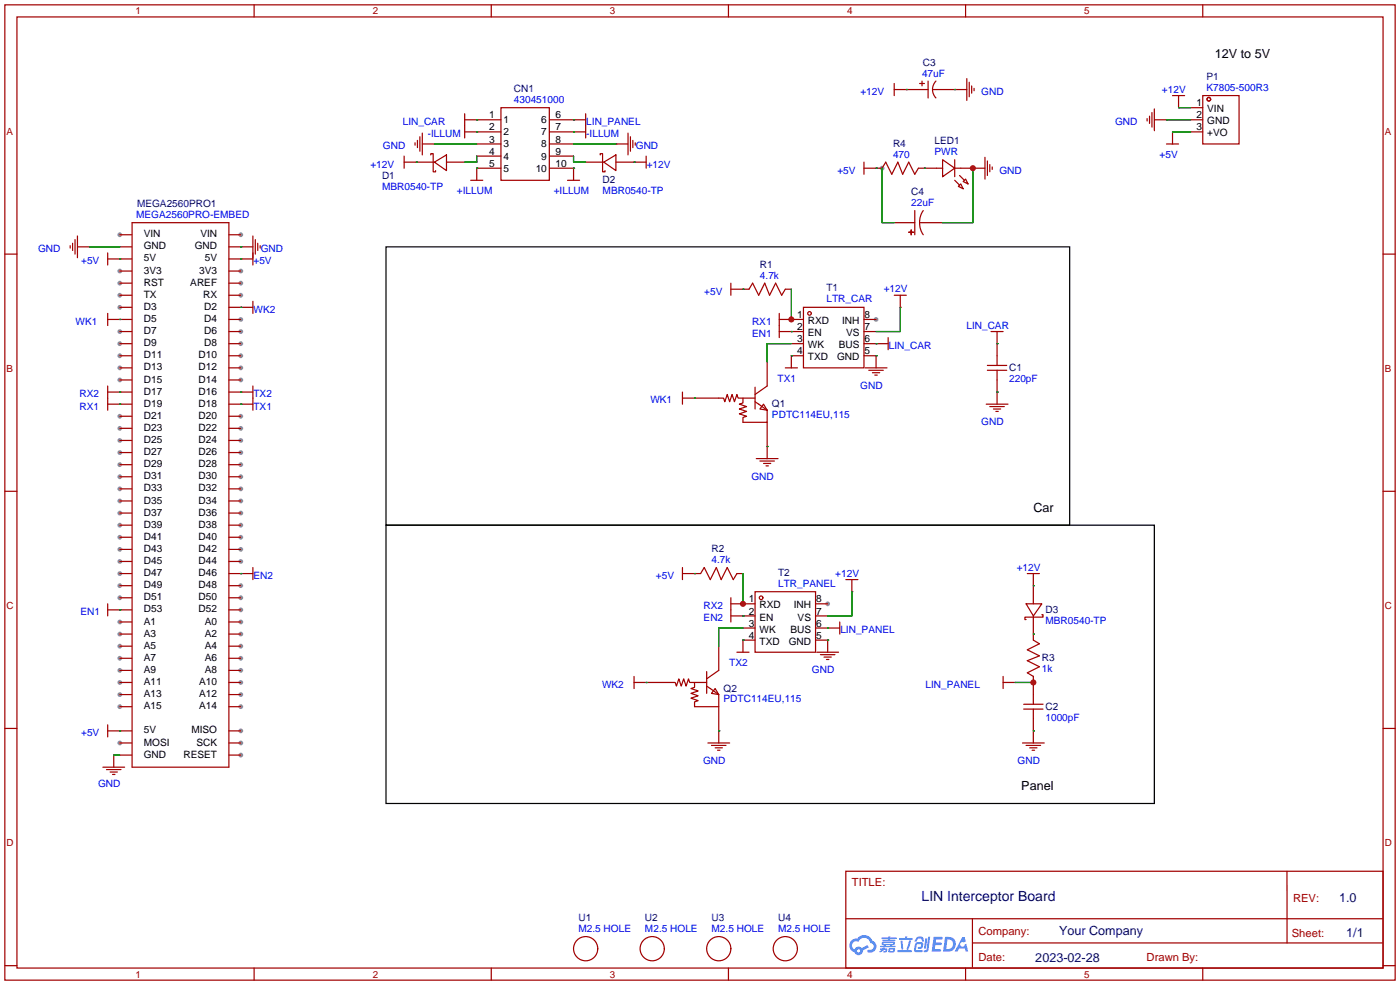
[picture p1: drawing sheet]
<svg xmlns="http://www.w3.org/2000/svg" width="294mm" height="207mm" viewBox="0 0 294 207" stroke-linecap="round" stroke-linejoin="round" font-family="sans-serif">
<g fill="#999">
<circle cx="50.5" cy="49.3" r=".51"/>
<circle cx="50.5" cy="56.9" r=".51"/>
<circle cx="50.5" cy="59.4" r=".51"/>
<circle cx="50.5" cy="62" r=".51"/>
<circle cx="50.5" cy="67.1" r=".51"/>
<circle cx="50.5" cy="69.6" r=".51"/>
<circle cx="50.5" cy="72.1" r=".51"/>
<circle cx="50.5" cy="74.7" r=".51"/>
<circle cx="50.5" cy="77.2" r=".51"/>
<circle cx="50.5" cy="79.8" r=".51"/>
<circle cx="50.5" cy="87.4" r=".51"/>
<circle cx="50.5" cy="89.9" r=".51"/>
<circle cx="50.5" cy="92.5" r=".51"/>
<circle cx="50.5" cy="95" r=".51"/>
<circle cx="50.5" cy="97.5" r=".51"/>
<circle cx="50.5" cy="100.1" r=".51"/>
<circle cx="25.1" cy="49.3" r=".51"/>
<circle cx="25.1" cy="56.9" r=".51"/>
<circle cx="25.1" cy="59.4" r=".51"/>
<circle cx="25.1" cy="62" r=".51"/>
<circle cx="25.1" cy="64.5" r=".51"/>
<circle cx="25.1" cy="69.6" r=".51"/>
<circle cx="25.1" cy="72.1" r=".51"/>
<circle cx="25.1" cy="74.7" r=".51"/>
<circle cx="25.1" cy="77.2" r=".51"/>
<circle cx="25.1" cy="79.8" r=".51"/>
<circle cx="25.1" cy="87.4" r=".51"/>
<circle cx="25.1" cy="89.9" r=".51"/>
<circle cx="25.1" cy="92.5" r=".51"/>
<circle cx="25.1" cy="95" r=".51"/>
<circle cx="25.1" cy="97.5" r=".51"/>
<circle cx="25.1" cy="100.1" r=".51"/>
<circle cx="25.1" cy="102.6" r=".51"/>
<circle cx="25.1" cy="105.2" r=".51"/>
<circle cx="25.1" cy="107.7" r=".51"/>
<circle cx="25.1" cy="110.2" r=".51"/>
<circle cx="25.1" cy="112.8" r=".51"/>
<circle cx="25.1" cy="115.3" r=".51"/>
<circle cx="25.1" cy="117.9" r=".51"/>
<circle cx="25.1" cy="120.4" r=".51"/>
<circle cx="25.1" cy="122.9" r=".51"/>
<circle cx="25.1" cy="125.5" r=".51"/>
<circle cx="25.1" cy="130.6" r=".51"/>
<circle cx="25.1" cy="133.1" r=".51"/>
<circle cx="25.1" cy="135.6" r=".51"/>
<circle cx="25.1" cy="138.2" r=".51"/>
<circle cx="50.5" cy="102.6" r=".51"/>
<circle cx="50.5" cy="105.2" r=".51"/>
<circle cx="50.5" cy="107.7" r=".51"/>
<circle cx="50.5" cy="110.2" r=".51"/>
<circle cx="50.5" cy="112.8" r=".51"/>
<circle cx="50.5" cy="115.3" r=".51"/>
<circle cx="50.5" cy="117.9" r=".51"/>
<circle cx="50.5" cy="122.9" r=".51"/>
<circle cx="50.5" cy="125.5" r=".51"/>
<circle cx="50.5" cy="128" r=".51"/>
<circle cx="50.5" cy="130.6" r=".51"/>
<circle cx="50.5" cy="133.1" r=".51"/>
<circle cx="50.5" cy="135.6" r=".51"/>
<circle cx="50.5" cy="138.2" r=".51"/>
<circle cx="50.5" cy="140.7" r=".51"/>
<circle cx="25.1" cy="140.7" r=".51"/>
<circle cx="25.1" cy="143.3" r=".51"/>
<circle cx="25.1" cy="145.8" r=".51"/>
<circle cx="25.1" cy="148.3" r=".51"/>
<circle cx="50.5" cy="143.3" r=".51"/>
<circle cx="50.5" cy="145.8" r=".51"/>
<circle cx="50.5" cy="148.3" r=".51"/>
<circle cx="25.1" cy="156" r=".51"/>
<circle cx="50.5" cy="153.4" r=".51"/>
<circle cx="50.5" cy="156" r=".51"/>
<circle cx="50.5" cy="158.5" r=".51"/>
<circle cx="183.9" cy="67.1" r=".51"/>
<circle cx="173.7" cy="126.7" r=".51"/>
<circle cx="185.2" cy="35.3" r=".51"/>
</g>
<g fill="none" stroke="#a10000" stroke-width=".25">
<path d="M1 1h291.9v204.7h-291.9zM3.6 3.6h286.7v199.6h-286.7zM53.3 1v2.6M103.1 1v2.6M152.9 1v2.6M202.7 1v2.6M252.5 1v2.6M1 53.3h2.6M290.3 53.3h2.6M1 103.1h2.6M290.3 103.1h2.6M1 152.9h2.6"/>
<path d="M290.3 152.9h2.6M177.5 182.9h112.8v20.3h-112.8zM177.6 192.8h112.6M204.1 197.9h86.1M204.1 192.8v10.2M270.2 182.9v15M1 202.7h2.6M53.3 203.2v2.5M103.1 203.2v2.5M152.9 203.2v2.5M202.7 203.2v2.5M252.5 203.2v2.5"/>
<path d="M290.3 202.7h2.6"/>
</g>
<g fill="#5487ff">
<path d="M196 196.6h1.6l.3 .2-.1 .4h-1.3l-.1 .6h1.1l.2 .3-.3 .3h-1.1l-.1 .8h1.2l.2 .3-.2 .2h-1.8z"/>
<path d="M202 196.7h.5l.2 .9-.4 .2a.49 .49 0 0 0-.7 .2 .49 .49 0 0 0 .3 .7 .49 .49 0 0 0 .6-.4l.3-.2 .4 1.6h-.5l-.2-.6h-1.2l-.3 .6h-.6z"/>
<path d="M194.3 197h.4l-.3 2-.2 .2-.2-.2z"/>
<path d="M194.8 196.6h.5l-.4 2.8a.57 .57 0 0 1-.4 .4 .57 .57 0 0 1-.6-.2l.6-.3z"/>
<path d="M192.4 196.8l.5-.2 .7 .1 .4 .9-.4 .1-.3-.7h-.6l-.4 .7-.3-.1z"/>
<path d="M192.2 197.9l1.2-.1a.74 .74 0 0 1 .4 .7 .74 .74 0 0 1-.6 .7l-.5-.1-.1-.2 .3-.1 .4-.1 .1-.5h-.9l-.2 1.2 1.2 .1 .2 .2-.2 .2h-1.2l-.4-.2v-.4z"/>
<path d="M188.4 199.5h2.9l.2 .2-.3 .2h-2.7z"/>
<path d="M190.8 197.4h.5a2.8 2.8 0 0 1-.8 2l-.2-.2z"/>
<path d="M189 197.5h.4l.2 1.6-.2 .2-.2-.1z"/>
<path d="M188.8 196.9h1.2l.1-.3 .3-.1v.4h1l.2 .2-.2 .2h-2.6z"/>
<path d="M184.8 199.1l.9-.2v.1l.5 .2v.6l-.8 .1v-.3h.4v-.2a.45 .45 0 0 0-.6 .3l-.5 .2-.1-.3 .5-.2h-.4z"/>
<path d="M185.1 196.8h1.3l.1-.2h.4v.2h1.2l.2 .2-.2 .1h-1.3v.1h1l.2 .2-.2 .1h-2.5l-.1-.2h1.2v-.2h-1.3z"/>
<path d="M198.4 196.7l-.4 3.1h.9a1.56 1.56 0 0 0 1.7-1.6 1.56 1.56 0 0 0-1.7-1.5zM198.9 197.2a1.05 1.05 0 0 1 1.1 1.2 1.05 1.05 0 0 1-1.4 .8z"/>
<path d="M185.2 197.8l-.1 .4 .4 .2v.1h-.7v.3h3.1l.1-.1-.1-.2h-.7l.1-.1a.43 .43 0 0 0 .5-.2 .43 .43 0 0 0-.2-.6h-2.2zM185.5 197.9l2 .1-.1 .1h-1.9zM185.9 198.4h1l-.1 .1h-.8z"/>
<path d="M186.6 199.1l-.1 .8 1.3-.1v-.8h-.9zM186.9 199.3h.6l-.1 .3h-.5z"/>
<path d="M178.7 197.4a1.47 1.47 0 0 0 .7 2.5 .89 .89 0 0 0 1 .6 .89 .89 0 0 0 .7-1l1.3-.6-.3-.5-1.2 .6-.4-.3a.89 .89 0 0 0-1.1 .6 .9 .9 0 0 1-.5-1.2 .9 .9 0 0 1 1.3-.4 1.3 1.3 0 0 1 1.4-.9 1.3 1.3 0 0 1 1.1 1.2 .75 .75 0 0 1 .7 .9 .75 .75 0 0 1-1.1 .5l-.2 .1v.3a1.28 1.28 0 0 0 1.8-.6 1.28 1.28 0 0 0-.8-1.7 1.9 1.9 0 0 0-3.3-.5l-.6 .1zM179.9 199.6a.35 .35 0 0 1 .7 0 .35 .35 0 0 1-.7 0z"/>
</g>
<g fill="none" stroke="#a10000" stroke-width=".25">
<path d="M187.7 18.8h7.1M187.7 17.5v2.6M190.2 18.8h.1M193 17.5h1.1M193.5 17v1M194.8 17v3.6M195.8 18.8h7.1M196.5 17a2.54 2.54 0 0 0 0 3.5M200.4 18.8h.1M202.9 16.5v4.6M203.5 17.3v3M204 18v1.6"/>
<path d="M204.5 18.5v.6M84.8 34h6.4M84.8 32.8v2.5M87.1 30v.5M87.4 34h.1M87.6 29.5v1.5M88.1 28.7v3.1M88.6 30.2h2.6M88.6 27.9v4.6M90.4 32.5v-.2h.5v3.8h.5v-.3M91.2 30.2h.1M91.2 34l2.5-1.5v3.3z"/>
<path d="M93.7 34h3.8M97.5 25.1h7.7M97.5 27.7h7.7M97.5 23.9v5.1M98.8 37.8h2.5M100.1 35.3h.1M100.1 27.7h.1M100.1 25.1h.1M100.1 30.2h5.1M100.1 35.3v2.5M100.1 35.3h5.1M100.1 32.8h5.1"/>
<path d="M105.2 22.6h10.1v15.2h-10.1zM115.3 30.2h5.1M115.3 25.1h7.6M115.3 27.7h7.6M115.3 35.3h5.1M115.3 32.8h5.1M119.1 37.8h2.6M120.4 25.1h.1M120.4 35.3h.1M120.4 27.7h.1M120.4 35.3v2.5M122.9 34h3.8"/>
<path d="M122.9 23.9v5.1M126 32.5v-.2h.5v3.8h.5v-.3M126.7 34l2.6-1.5v3.3zM129.3 30.2h.1M129.3 30.2h2.5M129.3 34h6.3M131.8 27.9v4.6M132.3 28.7v3.1M132.8 29.5v1.5M133.1 34h.1M133.3 30v.5M135.6 32.8v2.5"/>
<path d="M181.4 35.3h3.8l.7-1.3 1.3 2.6 1.3-2.6 1 2.6 1.3-2.6 1.2 2.6 .8-1.3h5.1M181.4 34v2.6M183.9 35.3h.1M197.9 33.5l2.5 1.8-2.5 1.8zM200.4 35.3h6.4M200.4 37.8l1 1.1M200.4 33.5v3.6M201.2 39.1l.5-.5 .5 1zM201.4 36.8l1 1M202.2 38.1l.5-.5 .5 1zM204.2 35.3h.1M206.8 33v4.6"/>
<path d="M207.3 33.8v3M207.8 34.5v1.6M208.3 35.1v.5M240.8 24.9v.5M241.3 24.4v1.5M241.8 23.6v3.1M242.3 25.1h2.6M242.3 22.9v4.5M244.9 25.1h.1M244.9 30.2h2.5M246.1 27.7h.1M246.1 20.1h2.6"/>
<path d="M246.1 27.7v2.5M247.4 22.6h.1M247.4 20.1v2.5M249.9 25.1h2.6M249.9 27.7h2.6M249.9 22.6h2.6M252.5 20.1h7.6v10.1h-7.6zM14.7 51.6v.5M15.2 51.1v1.5M15.7 50.3v3M16.3 51.8h2.5M16.3 49.5v4.6"/>
<path d="M18.8 51.8h.1M22.6 54.4h5M22.6 53.1v2.5M25.1 54.4h.1M25.1 49.3h2.5M25.1 51.8h2.5M25.1 56.9h2.5M25.1 59.4h2.5M27.7 46.7h20.3v114.3h-20.3zM48 49.3h2.5M48 51.8h5.1M48 54.4h5.1"/>
<path d="M48 56.9h2.5M48 59.4h2.5M50.5 51.8h.1M50.5 54.4h.1M53.1 49.5v6.1M53.6 50.3v3M54.1 51.1v1.5M54.6 51.6v.5M153.4 59.4v2.6M187.7 46.7h4.3M190.8 48.7l1 .1zM191.3 48.3v1z"/>
<path d="M192 44.2v5.1M193 46.7l.1 1.1 .7 1.5M193 46.7h4.9M193.8 44.2l-.5 .9-.3 1.6M22.6 67.1h5M22.6 65.8v2.5M25.1 67.1h.1M25.1 62h2.5M25.1 64.5h2.5M25.1 69.6h2.5M25.1 72.1h2.5M25.1 74.7h2.5"/>
<path d="M25.1 77.2h2.5M25.1 79.8h2.5M48 62h2.5M48 64.5h5.1M48 67.1h2.5M48 69.6h2.5M48 72.1h2.5M48 74.7h2.5M48 77.2h2.5M48 79.8h2.5M50.5 64.5h.1M53.1 63.2v2.6"/>
<path d="M153.4 60.7h3.8l.8-1.3 1.3 2.6 1.2-2.6 1 2.6 1.3-2.6 1.3 2.6 .7-1.3h1.3M156 60.7h.1M161 75.9v5.1l-2.5 1.8M163.6 67.1h5.1M163.6 69.6h5.1M163.6 65.8v5.1M164.8 77.2h2.6M166.1 74.7h.1M166.1 67.1h.1M166.1 69.6h.1M166.1 72.1h2.6M166.1 74.7h2.6"/>
<path d="M166.1 74.7v2.5M168.7 64.5h12.7v12.7h-12.7zM181.4 67.1h2.5M181.4 69.6h2.5M181.4 72.1h5M181.4 74.7h2.5M181.6 77.2h4.6M182.4 77.7h3M183.1 78.2h1.6M183.6 78.7h.5M183.9 74.7h.1M183.9 72.1h.1"/>
<path d="M183.9 74.7v2.5M186.4 70.9v2.5M187.7 62h2.5M189 64.5h.1M189 62v2.5M207.3 77.7h4M207.3 76.7h4M208 69.6h2.6M209.3 72.1h.1M209.3 69.6v7.1M209.3 77.7v7.1M22.6 82.3h5"/>
<path d="M22.6 84.8h5M22.6 81v5.1M25.1 84.8h.1M25.1 82.3h.1M25.1 87.4h2.5M25.1 89.9h2.5M25.1 92.5h2.5M25.1 95h2.5M25.1 97.5h2.5M48 82.3h5.1M48 84.8h5.1M48 87.4h2.5"/>
<path d="M48 89.9h2.5M48 92.5h2.5M48 95h2.5M48 97.5h2.5M50.5 84.8h.1M50.5 82.3h.1M53.1 81v5.1M143.3 83.6h8.6l.2 .7 .6-1.5 .5 1.5 .5-1.5 .5 1.5 .5-1.5 .2 .8h3.6M143.3 82.3v2.5M145.8 83.6h.1M156 83.6v1l-.8 .2 1.5 .5-1.5 .6 1.5 .5-1.5 .5 1.5 .5-.7 .2v1h5v-2.5l-2.5-1.8M158.5 81.3v4.6"/>
<path d="M158.7 96.3h4.6M159.5 96.8h3.1M160.3 84.8l.7 1.3-1.5-.2zM160.3 97.3h1.5M160.8 97.8h.5M161 93.7h.1M161 88.6v7.7M207 84.8h4.6M207.8 85.3h3M208.5 85.9h1.6M209 86.4h.5M209.3 82.3h.1"/>
<path d="M25.1 100.1h2.5M25.1 102.6h2.5M25.1 105.2h2.5M25.1 107.7h2.5M25.1 110.2h2.5M25.1 112.8h2.5M25.1 115.3h2.5M25.1 117.9h2.5M48 100.1h2.5M48 102.6h2.5M48 105.2h2.5M48 107.7h2.5"/>
<path d="M48 110.2h2.5M48 112.8h2.5M48 115.3h2.5M48 117.9h2.5M53.1 119.1v2.6M143.3 119.1v2.6M22.6 128h5M22.6 126.7v2.6M25.1 128h.1M25.1 120.4h2.5M25.1 122.9h2.5M25.1 125.5h2.5"/>
<path d="M25.1 130.6h2.5M25.1 133.1h2.5M25.1 135.6h2.5M25.1 138.2h2.5M48 120.4h5.1M48 122.9h2.5M48 125.5h2.5M48 128h2.5M48 130.6h2.5M48 133.1h2.5M48 135.6h2.5M48 138.2h2.5"/>
<path d="M50.5 120.4h.1M143.3 120.4h3.8l.7-1.3 1.3 2.6 1.3-2.6 1 2.6 1.3-2.6 1.2 2.6 .8-1.3h1.3M145.8 120.4h.1M150.9 135.6v5.1l-2.6 1.8M153.4 125.5v5.1M153.4 129.3h5.1M153.4 126.7h5.1M154.7 136.9h2.5M156 129.3h.1M156 134.4h.1M156 126.7h.1M156 134.4v2.5"/>
<path d="M156 131.8h2.5M156 134.4h2.5M158.5 124.2h12.7v12.7h-12.7zM171.2 129.3h2.5M171.2 131.8h5.1M171.2 126.7h2.5M171.2 134.4h2.5M171.4 136.9h4.6M172.2 137.4h3.1M173 137.9h1.5M173.5 138.4h.5M173.7 131.8h.1"/>
<path d="M173.7 134.4h.1M173.7 134.4v2.5M176.3 130.6v2.5M177.5 121.7h2.6M178.8 124.2h.1M178.8 121.7v2.5M215.4 126.7h3.3l-1.8 2.6zM215.6 120.4h2.6M216.9 122.9h.1M216.9 120.4v6.3M216.9 129.3v5.1l1.3 .7-2.6 1.3 2.6 1.3-2.6 1 2.6 1.3-2.6 1.2 1.3 .8v5.8M218.7 129h.2v.5h-3.8v.5h.3"/>
<path d="M22.6 153.4h5M22.6 152.1v2.6M23.9 158.5h.1M23.9 158.5v2.5M25.1 153.4h.1M25.1 140.7h2.5M25.1 143.3h2.5M25.1 145.8h2.5M25.1 148.3h2.5M25.1 156h2.5M25.1 158.5h2.5M48 140.7h2.5"/>
<path d="M48 143.3h2.5M48 145.8h2.5M48 148.3h2.5M48 153.4h2.5M48 156h2.5M48 158.5h2.5M133.1 143.3h8.6l.3 .7 .5-1.5 .5 1.5 .5-1.5 .5 1.5 .5-1.5 .3 .8h3.5M133.1 142v2.5M135.6 143.3h.1M145.8 143.3v1l-.8 .2 1.6 .5-1.6 .5 1.6 .6-1.6 .5 1.6 .5-.8 .2v1h5.1v-2.5l-2.6-1.8M148.3 141v4.5M148.6 156h4.6"/>
<path d="M149.4 156.5h3M150.1 144.5l.8 1.3-1.5-.3zM150.1 157h1.5M150.6 157.5h.5M150.9 153.4h.1M150.9 148.3v7.7M210.6 143.3h2.5M210.6 142v2.5M213.1 143.3h.1M214.6 156h4.6M214.9 148.8h4M214.9 147.8h4"/>
<path d="M215.4 156.5h3M216.2 157h1.5M216.7 157.5h.5M216.9 153.4h.1M216.9 148.8v7.2M21.6 161h4.6M22.4 161.5h3M23.1 162.1h1.5M23.6 162.6h.5"/>
<circle cx="253.7" cy="20.8" r=".38"/>
<circle cx="169.9" cy="65.8" r=".38"/>
<circle cx="159.8" cy="125.5" r=".38"/>
<circle cx="122.9" cy="199.1" r="2.54"/>
<circle cx="136.9" cy="199.1" r="2.54"/>
<circle cx="150.9" cy="199.1" r="2.54"/>
<circle cx="164.8" cy="199.1" r="2.54"/>
</g>
<path d="M81 51.8h143.5v58.4h-143.5zM81 110.2h161.3v58.5h-161.3z" fill="none" stroke="#000" stroke-width=".25"/>
<g fill="none" stroke="#008700" stroke-width=".25">
<path d="M190.2 18.8h.1M200.4 18.8h.1M87.4 34h.1M91.2 30.2h8.9M100.1 35.3h.1M100.1 27.7h.1M100.1 25.1h.1M100.1 32.8v1.2h-2.6M120.4 25.1h.1M120.4 35.3h.1M120.4 27.7h.1M120.4 30.2h8.9"/>
<path d="M120.4 32.8v1.2h2.5M133.1 34h.1M183.9 35.3h.1M185.2 35.3v11.4h2.5M194.1 35.3h.1M204.2 35.3v11.4h-6.3M244.9 25.1h5M246.1 27.7h3.8M247.4 22.6h2.5M18.8 51.8h6.3M25.1 54.4h.1M50.5 51.8h.1"/>
<path d="M50.5 54.4h.1M25.1 67.1h.1M50.5 64.5h.1M156 60.7h.1M166.1 69.6h.1M166.1 74.7h.1M166.1 72.1h-5.1v3.8M166.1 60.7v6.4M183.9 74.7h.1M183.9 72.1h.1M189 64.5v5.1h-5.1M209.3 72.1h.1"/>
<path d="M25.1 82.3h.1M25.1 84.8h.1M50.5 82.3h.1M50.5 84.8h.1M145.8 83.6h.1M161 93.7h.1M209.3 82.3h.1M25.1 128h.1M50.5 120.4h.1M145.8 120.4h.1M156 129.3h.1M156 134.4h.1"/>
<path d="M156 120.4v6.3M156 131.8h-5.1v3.8M173.7 131.8h.1M173.7 134.4h.1M178.8 124.2v5.1h-5.1M216.9 122.9h.1M216.9 133.1h.1M23.9 158.5h1.2M25.1 153.4h.1M135.6 143.3h.1M150.9 153.4h.1M213.1 143.3h3.8"/>
<path d="M216.9 153.4h.1"/>
</g>
<g fill="#c00">
<circle cx="166.1" cy="67.1" r=".63"/>
<circle cx="156" cy="126.7" r=".63"/>
<circle cx="216.9" cy="143.3" r=".63"/>
<circle cx="204.2" cy="35.3" r=".63"/>
</g>
<text font-size="2.9" fill="#000080" x="193.5" y="189.1">LIN Interceptor Board</text>
<g font-size="2.6">
<text x="255" y="12.2">12V to 5V</text>
<text x="216.9" y="107.5">Car</text>
<text x="214.4" y="165.9">Panel</text>
</g>
<g font-size="2.6" fill="#000080">
<text x="281.1" y="189.3">1.0</text>
<text x="222.3" y="196.2">Your Company</text>
<text x="282.6" y="196.8">1/1</text>
<text x="217.3" y="201.8">2023-02-28</text>
</g>
<g font-size="2.4" fill="#a00000">
<text x="178.8" y="186">TITLE:</text>
<text x="271.4" y="189.4">REV:</text>
<text x="205.4" y="196.2">Company:</text>
<text x="271.2" y="196.7">Sheet:</text>
<text x="205.4" y="201.7">Date:</text>
<text x="240.7" y="201.8">Drawn By:</text>
</g>
<g font-size="2.1" fill="#a00000">
<text x="28.4" y="3">1</text>
<text x="78.2" y="3">2</text>
<text x="128" y="3">3</text>
<text x="177.8" y="3">4</text>
<text x="227.6" y="3">5</text>
<text x="1.4" y="28.3">A</text>
<text x="290.7" y="28.3">A</text>
<text x="1.4" y="78.1">B</text>
<text x="290.7" y="78.1">B</text>
<text x="1.4" y="127.8">C</text>
<text x="290.7" y="127.8">C</text>
<text x="1.4" y="177.6">D</text>
<text x="290.7" y="177.6">D</text>
<text x="28.4" y="205.2">1</text>
<text x="78.2" y="205.2">2</text>
<text x="128" y="205.2">3</text>
<text x="177.8" y="205.2">4</text>
<text x="227.6" y="205.2">5</text>
</g>
<g font-size="2.1" fill="#00f">
<text x="193.5" y="16.1">47uF</text>
<text x="107.9" y="21.6">430451000</text>
<text x="180.6" y="19.9">+12V</text>
<text x="206" y="19.9">GND</text>
<text x="243.9" y="19.4">+12V</text>
<text x="253.2" y="19.1">K7805-500R3</text>
<text x="84.5" y="26.3">LIN_CAR</text>
<text x="89.8" y="28.8">-ILLUM</text>
<text x="123.1" y="26.3">LIN_PANEL</text>
<text x="123.1" y="28.8">-ILLUM</text>
<text x="234.1" y="26.3">GND</text>
<text x="77.7" y="35.2">+12V</text>
<text x="80.4" y="31.4">GND</text>
<text x="133.5" y="31.4">GND</text>
<text x="135.8" y="35.2">+12V</text>
<text x="187.5" y="33.1">470</text>
<text x="196.2" y="32.6">PWR</text>
<text x="243.4" y="33.2">+5V</text>
<text x="80.2" y="39.8">MBR0540-TP</text>
<text x="95.9" y="40.7">+ILLUM</text>
<text x="116.2" y="40.7">+ILLUM</text>
<text x="126.5" y="40.8">MBR0540-TP</text>
<text x="175.8" y="36.4">+5V</text>
<text x="209.8" y="36.4">GND</text>
<text x="28.6" y="45.8">MEGA2560PRO-EMBED</text>
<text x="191.3" y="43.3">22uF</text>
<text x="8" y="52.9">GND</text>
<text x="54.7" y="52.9">GND</text>
<text x="17" y="55.5">+5V</text>
<text x="53.2" y="55.5">+5V</text>
<text x="159.5" y="58.5">4.7k</text>
<text x="53.2" y="65.6">WK2</text>
<text x="147.8" y="61.8">+5V</text>
<text x="173.5" y="63.4">LTR_CAR</text>
<text x="185.5" y="61.3">+12V</text>
<text x="15.9" y="68.2">WK1</text>
<text x="157.9" y="68.2">RX1</text>
<text x="157.9" y="70.7">EN1</text>
<text x="202.9" y="69">LIN_CAR</text>
<text x="186.6" y="73.3">LIN_CAR</text>
<text x="16.7" y="83.4">RX2</text>
<text x="53.2" y="83.4">TX2</text>
<text x="163.2" y="80.1">TX1</text>
<text x="180.6" y="81.6">GND</text>
<text x="211.8" y="80.1">220pF</text>
<text x="16.7" y="86">RX1</text>
<text x="53.2" y="86">TX1</text>
<text x="136.5" y="84.7">WK1</text>
<text x="162.1" y="87.8">PDTC114EU,115</text>
<text x="206" y="89.3">GND</text>
<text x="157.7" y="100.7">GND</text>
<text x="149.4" y="118.2">4.7k</text>
<text x="213.4" y="119.8">+12V</text>
<text x="53.2" y="121.5">EN2</text>
<text x="137.7" y="121.5">+5V</text>
<text x="163.3" y="123.1">LTR_PANEL</text>
<text x="175.3" y="121">+12V</text>
<text x="16.9" y="129.1">EN1</text>
<text x="147.7" y="130.4">EN2</text>
<text x="147.7" y="127.9">RX2</text>
<text x="219.5" y="130.9">MBR0540-TP</text>
<text x="176.4" y="133">LIN_PANEL</text>
<text x="153.1" y="139.8">TX2</text>
<text x="170.4" y="141.3">GND</text>
<text x="218.7" y="141.1">1k</text>
<text x="126.4" y="144.4">WK2</text>
<text x="151.9" y="147.5">PDTC114EU,115</text>
<text x="194.3" y="144.4">LIN_PANEL</text>
<text x="17" y="154.5">+5V</text>
<text x="219.5" y="151.3">1000pF</text>
<text x="147.6" y="160.4">GND</text>
<text x="213.6" y="160.4">GND</text>
<text x="20.6" y="165.2">GND</text>
<text x="121.4" y="195.7">M2.5 HOLE</text>
<text x="135.4" y="195.7">M2.5 HOLE</text>
<text x="149.4" y="195.7">M2.5 HOLE</text>
<text x="163.3" y="195.7">M2.5 HOLE</text>
</g>
<g font-size="2.1" fill="#000080">
<text x="193.7" y="13.8">C3</text>
<text x="253.2" y="16.8">P1</text>
<text x="107.9" y="19.3">CN1</text>
<text x="187.5" y="30.8">R4</text>
<text x="196.2" y="30.3">LED1</text>
<text x="80.2" y="37.5">D1</text>
<text x="126.5" y="38.5">D2</text>
<text x="191.3" y="41">C4</text>
<text x="28.8" y="43.5">MEGA2560PRO1</text>
<text x="159.5" y="56.2">R1</text>
<text x="173.5" y="61.2">T1</text>
<text x="211.8" y="77.9">C1</text>
<text x="162.1" y="85.5">Q1</text>
<text x="149.4" y="115.9">R2</text>
<text x="163.3" y="120.9">T2</text>
<text x="219.5" y="128.7">D3</text>
<text x="218.7" y="138.8">R3</text>
<text x="151.9" y="145.2">Q2</text>
<text x="219.5" y="149">C2</text>
<text x="121.4" y="193.4">U1</text>
<text x="135.4" y="193.4">U2</text>
<text x="149.4" y="193.4">U3</text>
<text x="163.3" y="193.4">U4</text>
</g>
<g font-size="2.1">
<text x="251.2" y="22.2">1</text>
<text x="253.4" y="23.5">VIN</text>
<text x="102.7" y="24.8">1</text>
<text x="102.7" y="27.4">2</text>
<text x="102.7" y="29.9">3</text>
<text x="105.7" y="25.9">1</text>
<text x="105.7" y="28.4">2</text>
<text x="113.6" y="25.9">6</text>
<text x="113.6" y="28.4">7</text>
<text x="116.6" y="24.8">6</text>
<text x="116.6" y="27.4">7</text>
<text x="116.6" y="29.9">8</text>
<text x="251.2" y="24.7">2</text>
<text x="251.2" y="27.3">3</text>
<text x="253.4" y="26">GND</text>
<text x="253.4" y="28.6">+VO</text>
<text x="102.7" y="32.5">4</text>
<text x="102.7" y="35">5</text>
<text x="105.7" y="30.9">3</text>
<text x="105.7" y="33.5">4</text>
<text x="113.6" y="30.9">8</text>
<text x="113.6" y="33.5">9</text>
<text x="116.6" y="32.5">9</text>
<text x="116.6" y="35">10</text>
<text x="105.7" y="36">5</text>
<text x="112.5" y="36">10</text>
<text x="30.2" y="49.8">VIN</text>
<text x="30.2" y="52.3">GND</text>
<text x="40.9" y="52.3">GND</text>
<text x="42.1" y="49.8">VIN</text>
<text x="30.2" y="54.9">5V</text>
<text x="30.2" y="57.4">3V3</text>
<text x="30.2" y="60">RST</text>
<text x="39.9" y="60">AREF</text>
<text x="41.8" y="57.4">3V3</text>
<text x="43" y="54.9">5V</text>
<text x="30.2" y="62.5">TX</text>
<text x="30.2" y="65">D3</text>
<text x="42.6" y="62.5">RX</text>
<text x="42.9" y="65">D2</text>
<text x="30.2" y="67.6">D5</text>
<text x="30.2" y="70.1">D7</text>
<text x="42.9" y="67.6">D4</text>
<text x="42.9" y="70.1">D6</text>
<text x="167.4" y="66.8">1</text>
<text x="167.4" y="69.3">2</text>
<text x="167.4" y="71.8">3</text>
<text x="169.6" y="68">RXD</text>
<text x="169.6" y="70.6">EN</text>
<text x="176.8" y="68">INH</text>
<text x="177.6" y="70.6">VS</text>
<text x="181.5" y="71.8">6</text>
<text x="181.5" y="69.3">7</text>
<text x="181.5" y="66.8">8</text>
<text x="30.2" y="72.7">D9</text>
<text x="30.2" y="75.2">D11</text>
<text x="30.2" y="77.7">D13</text>
<text x="41.7" y="75.2">D10</text>
<text x="41.7" y="77.7">D12</text>
<text x="42.9" y="72.7">D8</text>
<text x="167.4" y="74.4">4</text>
<text x="169.6" y="73.1">WK</text>
<text x="169.6" y="75.6">TXD</text>
<text x="175.7" y="75.6">GND</text>
<text x="176.1" y="73.1">BUS</text>
<text x="181.5" y="74.4">5</text>
<text x="30.2" y="80.3">D15</text>
<text x="30.2" y="82.8">D17</text>
<text x="41.7" y="80.3">D14</text>
<text x="41.7" y="82.8">D16</text>
<text x="30.2" y="85.4">D19</text>
<text x="30.2" y="87.9">D21</text>
<text x="41.7" y="85.4">D18</text>
<text x="41.7" y="87.9">D20</text>
<text x="30.2" y="90.4">D23</text>
<text x="30.2" y="93">D25</text>
<text x="30.2" y="95.5">D27</text>
<text x="41.7" y="90.4">D22</text>
<text x="41.7" y="93">D24</text>
<text x="41.7" y="95.5">D26</text>
<text x="30.2" y="98.1">D29</text>
<text x="30.2" y="100.6">D31</text>
<text x="41.7" y="98.1">D28</text>
<text x="41.7" y="100.6">D30</text>
<text x="30.2" y="103.1">D33</text>
<text x="30.2" y="105.7">D35</text>
<text x="41.7" y="103.1">D32</text>
<text x="41.7" y="105.7">D34</text>
<text x="30.2" y="108.2">D37</text>
<text x="30.2" y="110.8">D39</text>
<text x="30.2" y="113.3">D41</text>
<text x="41.7" y="108.2">D36</text>
<text x="41.7" y="110.8">D38</text>
<text x="41.7" y="113.3">D40</text>
<text x="30.2" y="115.8">D43</text>
<text x="30.2" y="118.4">D45</text>
<text x="41.7" y="115.8">D42</text>
<text x="41.7" y="118.4">D44</text>
<text x="30.2" y="120.9">D47</text>
<text x="30.2" y="123.5">D49</text>
<text x="41.7" y="120.9">D46</text>
<text x="41.7" y="123.5">D48</text>
<text x="30.2" y="126">D51</text>
<text x="30.2" y="128.5">D53</text>
<text x="30.2" y="131.1">A1</text>
<text x="41.7" y="126">D50</text>
<text x="41.7" y="128.5">D52</text>
<text x="43" y="131.1">A0</text>
<text x="157.2" y="126.4">1</text>
<text x="157.2" y="129">2</text>
<text x="157.2" y="131.5">3</text>
<text x="159.4" y="127.7">RXD</text>
<text x="159.4" y="130.3">EN</text>
<text x="166.6" y="127.7">INH</text>
<text x="167.4" y="130.3">VS</text>
<text x="171.3" y="131.5">6</text>
<text x="171.3" y="129">7</text>
<text x="171.3" y="126.4">8</text>
<text x="30.2" y="133.6">A3</text>
<text x="30.2" y="136.2">A5</text>
<text x="43" y="133.6">A2</text>
<text x="43" y="136.2">A4</text>
<text x="157.2" y="134.1">4</text>
<text x="159.4" y="132.8">WK</text>
<text x="159.4" y="135.3">TXD</text>
<text x="165.6" y="135.3">GND</text>
<text x="165.9" y="132.8">BUS</text>
<text x="171.3" y="134.1">5</text>
<text x="30.2" y="138.7">A7</text>
<text x="30.2" y="141.2">A9</text>
<text x="30.2" y="143.8">A11</text>
<text x="41.8" y="143.8">A10</text>
<text x="43" y="138.7">A6</text>
<text x="43" y="141.2">A8</text>
<text x="30.2" y="146.3">A13</text>
<text x="30.2" y="148.9">A15</text>
<text x="41.8" y="146.3">A12</text>
<text x="41.8" y="148.9">A14</text>
<text x="30.2" y="153.9">5V</text>
<text x="40.2" y="153.9">MISO</text>
<text x="30.2" y="156.5">MOSI</text>
<text x="30.2" y="159">GND</text>
<text x="38.5" y="159">RESET</text>
<text x="41.2" y="156.5">SCK</text>
</g>
</svg>
